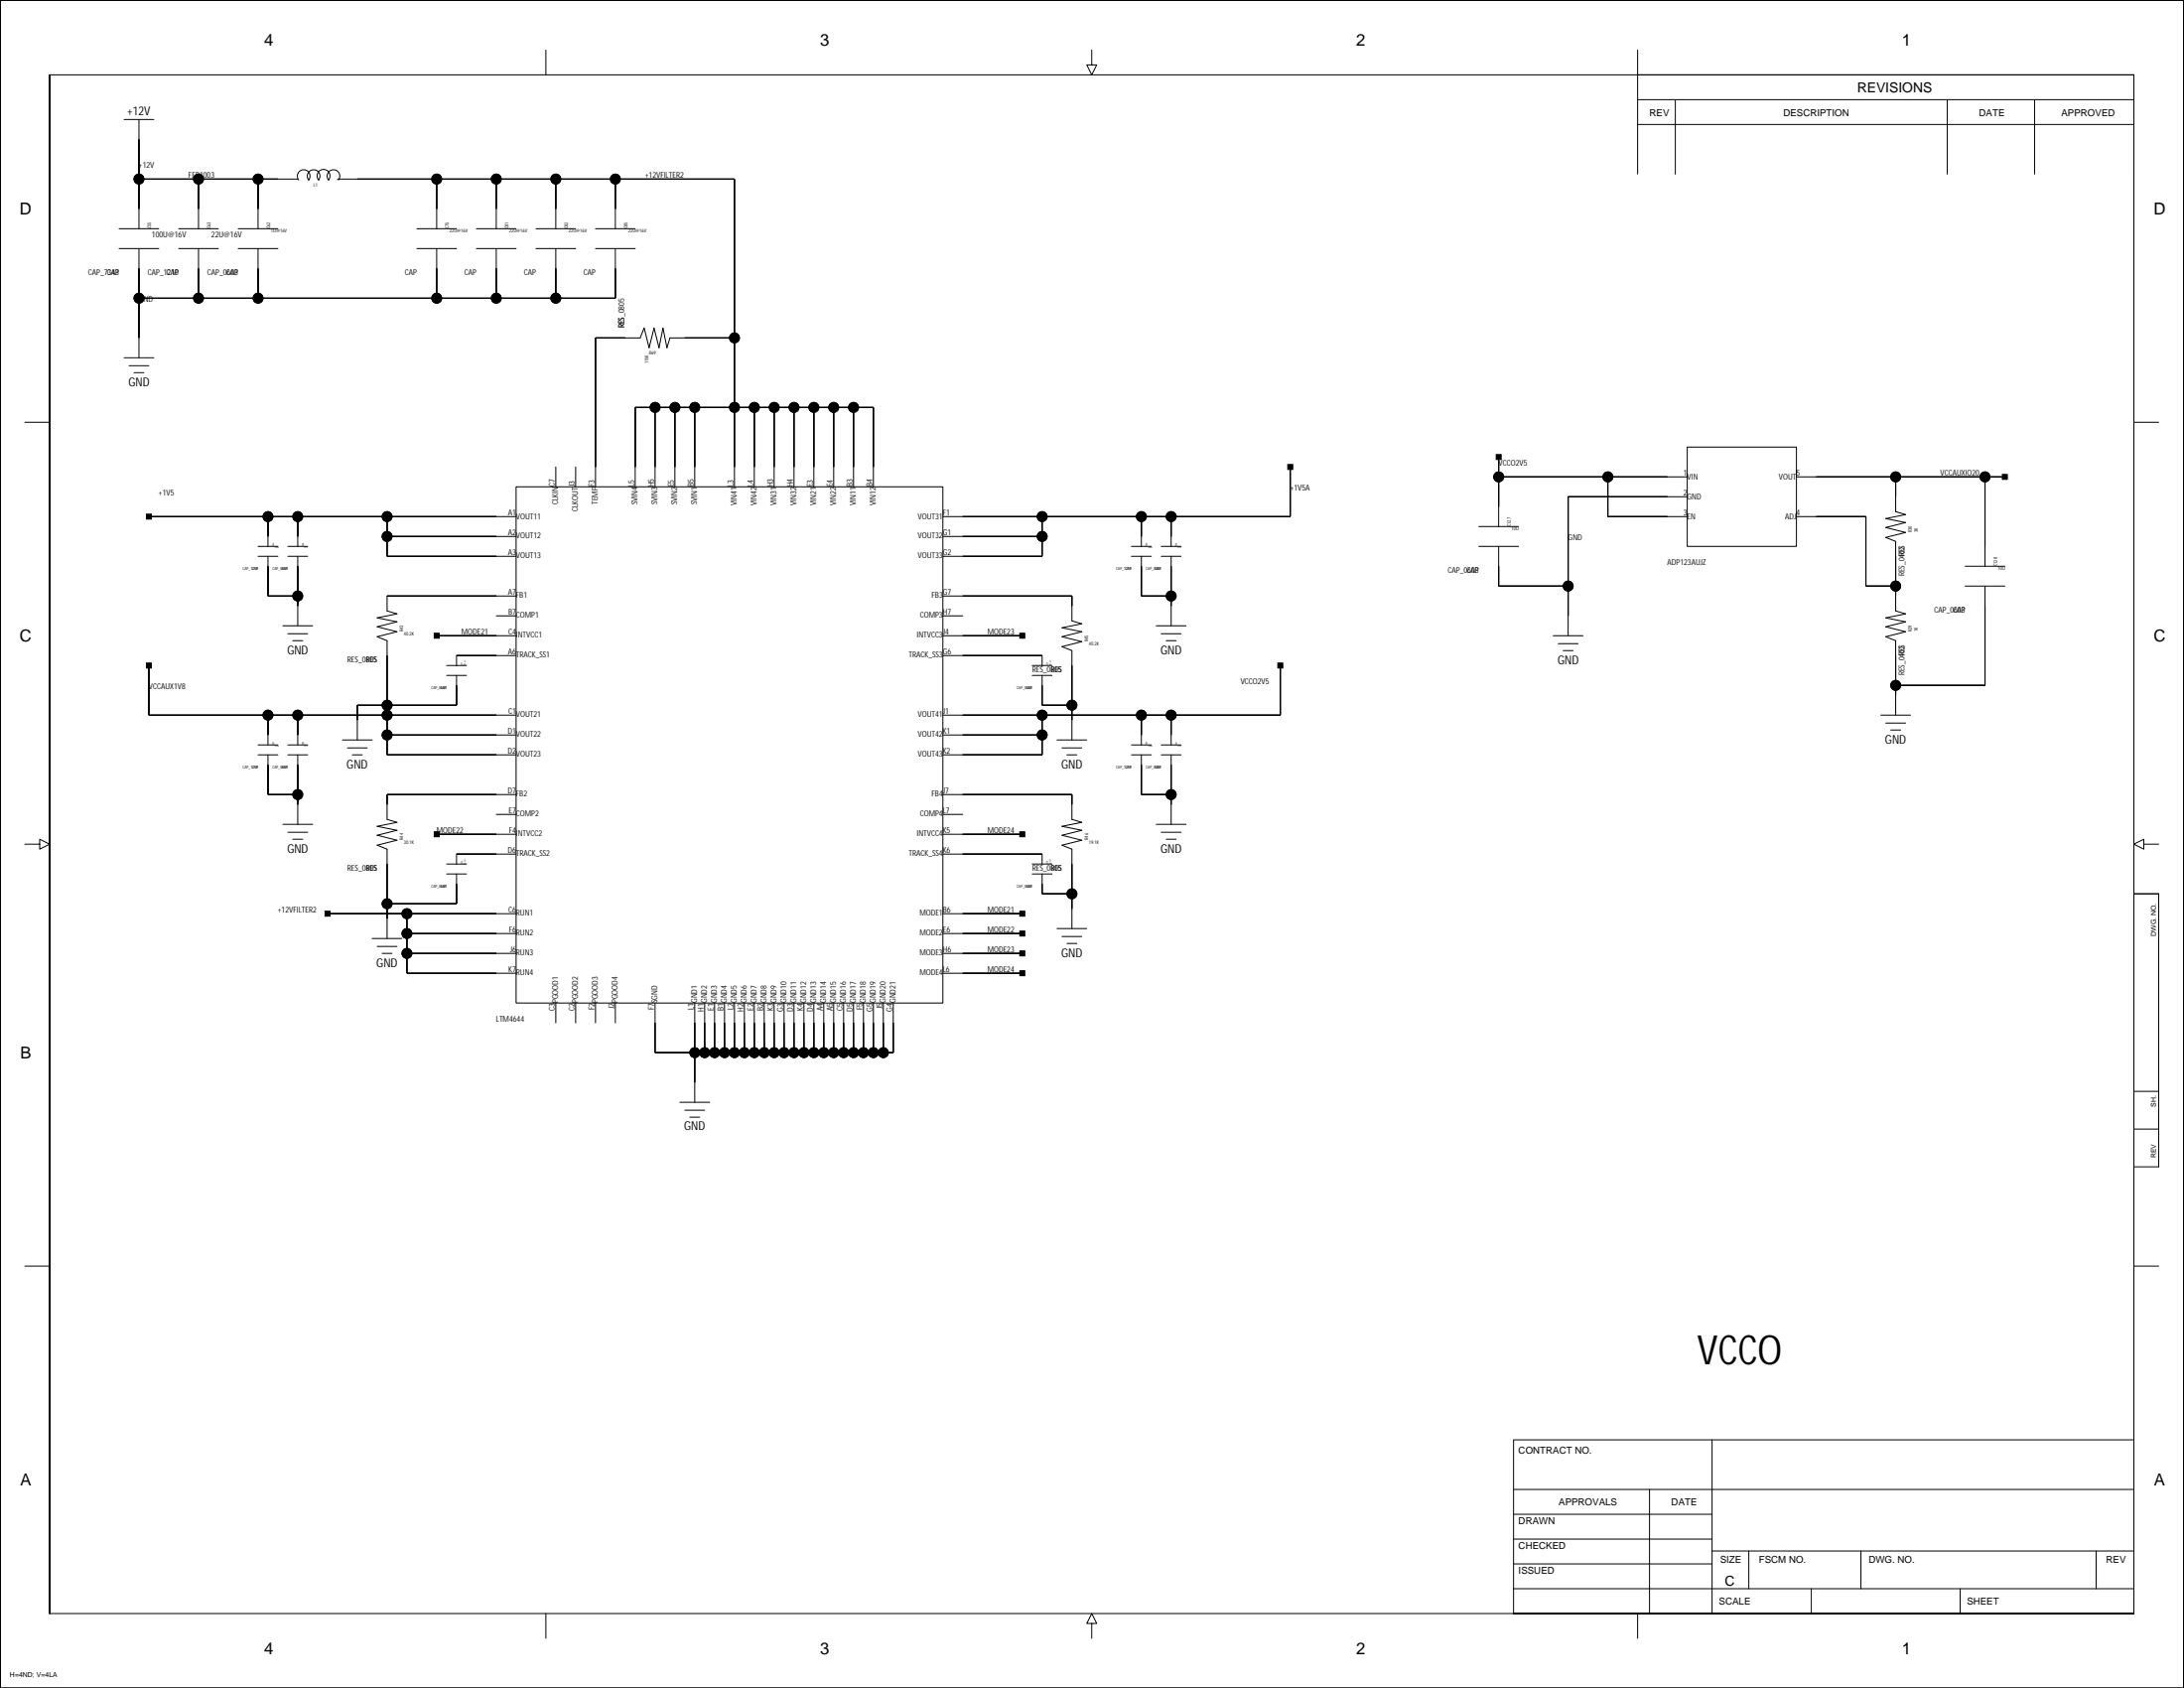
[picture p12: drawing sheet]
<svg xmlns="http://www.w3.org/2000/svg" width="559mm" height="432mm" viewBox="0 0 559 432" stroke-linecap="round" stroke-linejoin="round" font-family="sans-serif">
<g fill="none" stroke="#000" stroke-width=".25">
<path d="M0 .1h558.7v431.7h-558.7zM0 .1v431.7v-431.7h558.7v431.7h-558.7M12.7 19.1v393.7v-393.7h533.3v393.7h-533.3M139.7 12.8v6.3M279.3 12.8v3.8h-1.2l1.2 2.5 1.3-2.5h-1.3M419 19.1h127v25.4M419 12.8v31.7M31.7 30.6h7.7M35.6 30.6v27.9M419 31.8h127M419 25.5h127M428.7 25.5v19"/>
<path d="M498.2 25.5v19M520.6 25.5v19M30.5 58.5h10.1M35.6 45.8h40.6M45.7 58.5h10.2M50.8 45.8v12.7M60.9 58.5h10.2M66 45.8v12.7M76.4 46.1a1.63 1.63 0 0 1 .2-2.2 1.63 1.63 0 0 1 2.2 0 1.63 1.63 0 0 1 .2 2.2 1.63 1.63 0 0 1 .1-2.2 1.63 1.63 0 0 1 2.3 0 1.63 1.63 0 0 1 .1 2.2 1.66 1.66 0 0 1 .1-2.3 1.66 1.66 0 0 1 2.3 0 1.66 1.66 0 0 1 .2 2.3 1.63 1.63 0 0 1 .1-2.2 1.63 1.63 0 0 1 2.2 0 1.63 1.63 0 0 1 .2 2.2M86.3 45.8h101.6v78.7M106.7 58.5h10.1M111.7 45.8v12.7"/>
<path d="M121.9 58.5h10.2M127 45.8v12.7M137.1 58.5h10.2M142.2 45.8v12.7M152.4 58.5h10.1M157.4 45.8v12.7M30.5 63.6h10.1M35.6 63.6v27.9M45.7 63.6h10.2M50.8 63.6v12.7M60.9 63.6h10.2M66 63.6v12.7"/>
<path d="M106.7 63.6h10.1M111.7 63.6v12.7M121.9 63.6h10.2M127 76.3h.1M127 63.6v12.7M137.1 63.6h10.2M142.2 63.6v12.7M152.4 63.6h10.1M157.4 63.6v12.7h-121.8M31.7 91.5h7.7M33 93.5h5.1M34.3 95.3h2.5"/>
<path d="M187.9 86.4h-16.5l-.8 2.6-1-5.1-1 5.1-1.3-5.1-1.2 5.1-1.3-5.1-1 2.5h-11.4v38.1M6.3 108h6.4M142.2 119.5v5M147.3 119.5v5M167.6 104.2v20.3M172.7 104.2v20.3M177.8 104.2v20.3M193 104.2v20.3M198.1 104.2v20.3M203.2 104.2v20.3M208.2 104.2v20.3M213.3 104.2v20.3"/>
<path d="M218.4 104.2v20.3M330.1 119.5v12.6h-88.9M383.5 116.9v17.8M431.7 114.4h27.9v25.4h-27.9zM546 108h6.3M38.1 132.1h94M66 139.8h5.1M68.6 132.1v7.7M73.6 139.8h5.1M76.2 132.1v7.7M99 137.2h33.1M99 132.1v10.2h33.1"/>
<path d="M132.1 124.5h109.1v132.1h-109.1zM162.5 124.5v-20.3h61v20.3M241.2 137.2h25.4M266.6 132.1v10.2h-25.4M289.5 139.8h5.1M292 132.1v7.7M297.1 139.8h5.1M299.7 132.1v7.7M378.4 139.8h10.1M378.4 134.7h10.1M383.5 122h48.2M383.5 139.8v10.1h17.7"/>
<path d="M411.4 122v10.1h20.3M431.7 127.1h-30.5v35.5M459.6 132.1h17.8v17.8h7.6M459.6 122h53.4M485 122v8.9l2.6 .7-5.1 1.1 5.1 1-5.1 1.2 5.1 1.3-5.1 1.3 2.5 1v17.8l2.6 .7-5.1 1.1 5.1 1-5.1 1.2 5.1 1.3-5.1 1.3 2.5 1v19M507.9 122v22.8M66 142.3h5.1M68.6 142.3v10.2h7.6M73.6 142.3h5.1M76.2 142.3v17.8M127 157.5h5.1M132.1 152.5h-33.1v3.8l2.6 .7-5.1 1.1 5.1 1-5.1 1.2 5.1 1.3-5.1 1.3 2.5 1v16.5"/>
<path d="M241.2 152.5h33.1v6.3l2.5 .8-5.1 1 5.1 1-5.1 1.3 5.1 1.2-5.1 1.3 2.6 1v22.9M241.2 157.5h5.1M289.5 142.3h5.1M292 142.3v10.2h7.7M297.1 142.3h5.1M299.7 142.3v17.8M502.8 149.9h10.2M502.8 144.8h10.2M507.9 149.9v25.4h-22.9M38.1 170.2v12.7h94M72.4 160.1h7.6M73.6 162.1h5.1"/>
<path d="M74.9 163.9h2.6M111.7 162.6h20.4M114.3 172.8h5.1M114.3 170.2h5.1M116.8 172.8v7.6h-25.4v8.9M132.1 167.7h-15.3v2.5M241.2 162.6h20.4M241.2 167.7h25.4v2.5M264.1 172.8h5.1M264.1 170.2h5.1M266.6 172.8v7.6h7.7M295.8 160.1h7.7"/>
<path d="M297.1 162.1h5.1M298.4 163.9h2.5M327.6 170.2v12.7h-86.4M397.4 162.6h7.6M398.7 164.7h5.1M400 166.4h2.5M66 193.1h5.1M66 190.6h5.1M68.6 193.1v10.2h7.6M68.6 182.9v7.7M73.6 193.1h5.1M73.6 190.6h5.1"/>
<path d="M76.2 182.9v7.7M76.2 193.1v17.8M87.6 189.3h7.6M88.9 191.3h5.1M90.1 193.1h2.6M99 188h33.1M99 182.9v10.2h33.1M241.2 188h25.4M266.6 182.9v10.2h-25.4M270.4 189.3h7.7M271.7 191.3h5.1M273 193.1h2.5"/>
<path d="M289.5 193.1h5.1M289.5 190.6h5.1M292 193.1v10.2h7.7M292 182.9v7.7M297.1 193.1h5.1M297.1 190.6h5.1M299.7 182.9v7.7M299.7 193.1v17.8M481.2 182.9h7.6M482.5 185h5.1M483.8 186.7h2.5M6.3 215.9h3.9v1.3l2.5-1.3-2.5-1.2v1.2"/>
<path d="M72.4 210.9h7.6M73.6 212.9h5.1M74.9 214.7h2.6M111.7 213.4h20.4M127 208.3h5.1M132.1 203.3h-33.1v6.3l2.6 .8-5.1 1 5.1 1-5.1 1.3 5.1 1.2-5.1 1.3 2.5 1v22.9M132.1 218.5h-15.3v2.5M241.2 203.3h33.1v6.3l2.5 .8-5.1 1 5.1 1-5.1 1.3 5.1 1.2-5.1 1.3 2.6 1v20.3M241.2 208.3h5.1M241.2 213.4h20.4M241.2 218.5h25.4v2.5M295.8 210.9h7.7"/>
<path d="M297.1 212.9h5.1M298.4 214.7h2.5M548.5 215.9v1.3l-2.5-1.3 2.5-1.2v1.2h3.8M83.8 233.7h48.3M104.1 238.8h28M104.1 233.7v15.3h28M114.3 223.6h5.1M114.3 221h5.1M116.8 223.6v7.6h-17.8M241.2 233.7h20.4M241.2 238.8h20.4M264.1 223.6h5.1"/>
<path d="M264.1 221h5.1M266.6 223.6v5h7.7M270.4 237.5h7.7M271.7 239.6h5.1M546 228.6h6.3v69.9h-6.3zM546 228.6h6.3M95.2 240.1h7.6M96.5 242.1h5.1M97.8 243.9h2.5M104.1 243.9h28M142.2 256.6v5.1M147.3 256.6v5.1"/>
<path d="M152.4 256.6v5.1M157.4 256.6v5.1M167.6 256.6v12.7h60.9v-12.7M177.8 256.6v25.4M180.3 256.6v12.7M182.8 256.6v12.7M185.4 256.6v12.7M187.9 256.6v12.7M190.5 256.6v12.7M193 256.6v12.7M195.5 256.6v12.7M198.1 256.6v12.7"/>
<path d="M200.6 256.6v12.7M203.2 256.6v12.7M205.7 256.6v12.7M208.2 256.6v12.7M210.8 256.6v12.7M213.3 256.6v12.7M215.9 256.6v12.7M218.4 256.6v12.7M220.9 256.6v12.7M223.5 256.6v12.7M226 256.6v12.7M241.2 243.9h20.4"/>
<path d="M241.2 249h20.4M273 241.3h2.5M546 279.2h6.3M174 282h7.6M175.2 284h5.1M176.5 285.8h2.5M546 288.8h6.3M6.3 323.9h6.4M546 323.9h6.3M438.1 368.3v44.5M387.3 381h158.7M387.3 393.7h50.8"/>
<path d="M387.3 387.4h50.8M422.1 381v31.8M438.1 396.8h107.9M447.4 396.8v9.6M476.1 396.8v9.6M536.3 396.8v9.6M139.7 412.8v6.3M279.3 415.3h-1.2l1.2-2.5 1.3 2.5h-1.3v3.8M387.3 412.8h158.7h-158.7v-44.5h158.7v44.5M387.3 406.4h158.7M387.3 400.1h50.8M419 412.8v6.3"/>
<path d="M463.4 406.4v6.4M501.5 406.4v6.4"/>
<circle cx="35.6" cy="45.8" r="1.27"/>
<circle cx="50.8" cy="45.8" r="1.27"/>
<circle cx="66" cy="45.8" r="1.27"/>
<circle cx="111.7" cy="45.8" r="1.27"/>
<circle cx="127" cy="45.8" r="1.27"/>
<circle cx="142.2" cy="45.8" r="1.27"/>
<circle cx="157.4" cy="45.8" r="1.27"/>
<circle cx="35.6" cy="76.3" r="1.27"/>
<circle cx="50.8" cy="76.3" r="1.27"/>
<circle cx="66" cy="76.3" r="1.27"/>
<circle cx="111.7" cy="76.3" r="1.27"/>
<circle cx="127" cy="76.3" r="1.27"/>
<circle cx="142.2" cy="76.3" r="1.27"/>
<circle cx="187.9" cy="86.4" r="1.27"/>
<circle cx="167.6" cy="104.2" r="1.27"/>
<circle cx="172.7" cy="104.2" r="1.27"/>
<circle cx="177.8" cy="104.2" r="1.27"/>
<circle cx="187.9" cy="104.2" r="1.27"/>
<circle cx="193" cy="104.2" r="1.27"/>
<circle cx="198.1" cy="104.2" r="1.27"/>
<circle cx="203.2" cy="104.2" r="1.27"/>
<circle cx="208.2" cy="104.2" r="1.27"/>
<circle cx="213.3" cy="104.2" r="1.27"/>
<circle cx="218.4" cy="104.2" r="1.27"/>
<circle cx="68.6" cy="132.1" r="1.27"/>
<circle cx="76.2" cy="132.1" r="1.27"/>
<circle cx="99" cy="132.1" r="1.27"/>
<circle cx="99" cy="137.2" r="1.27"/>
<circle cx="266.6" cy="132.1" r="1.27"/>
<circle cx="266.6" cy="137.2" r="1.27"/>
<circle cx="292" cy="132.1" r="1.27"/>
<circle cx="299.7" cy="132.1" r="1.27"/>
<circle cx="383.5" cy="122" r="1.27"/>
<circle cx="411.4" cy="122" r="1.27"/>
<circle cx="485" cy="122" r="1.27"/>
<circle cx="507.9" cy="122" r="1.27"/>
<circle cx="76.2" cy="152.5" r="1.27"/>
<circle cx="299.7" cy="152.5" r="1.27"/>
<circle cx="401.2" cy="149.9" r="1.27"/>
<circle cx="485" cy="149.9" r="1.27"/>
<circle cx="485" cy="175.3" r="1.27"/>
<circle cx="68.6" cy="182.9" r="1.27"/>
<circle cx="76.2" cy="182.9" r="1.27"/>
<circle cx="99" cy="188" r="1.27"/>
<circle cx="99" cy="180.4" r="1.27"/>
<circle cx="99" cy="182.9" r="1.27"/>
<circle cx="266.6" cy="188" r="1.27"/>
<circle cx="266.6" cy="182.9" r="1.27"/>
<circle cx="274.3" cy="180.4" r="1.27"/>
<circle cx="292" cy="182.9" r="1.27"/>
<circle cx="299.7" cy="182.9" r="1.27"/>
<circle cx="76.2" cy="203.3" r="1.27"/>
<circle cx="299.7" cy="203.3" r="1.27"/>
<circle cx="99" cy="231.2" r="1.27"/>
<circle cx="104.1" cy="238.8" r="1.27"/>
<circle cx="104.1" cy="233.7" r="1.27"/>
<circle cx="274.3" cy="228.6" r="1.27"/>
<circle cx="104.1" cy="243.9" r="1.27"/>
<circle cx="177.8" cy="269.3" r="1.27"/>
<circle cx="180.3" cy="269.3" r="1.27"/>
<circle cx="182.8" cy="269.3" r="1.27"/>
<circle cx="185.4" cy="269.3" r="1.27"/>
<circle cx="187.9" cy="269.3" r="1.27"/>
<circle cx="190.5" cy="269.3" r="1.27"/>
<circle cx="193" cy="269.3" r="1.27"/>
<circle cx="195.5" cy="269.3" r="1.27"/>
<circle cx="198.1" cy="269.3" r="1.27"/>
<circle cx="200.6" cy="269.3" r="1.27"/>
<circle cx="203.2" cy="269.3" r="1.27"/>
<circle cx="205.7" cy="269.3" r="1.27"/>
<circle cx="208.2" cy="269.3" r="1.27"/>
<circle cx="210.8" cy="269.3" r="1.27"/>
<circle cx="213.3" cy="269.3" r="1.27"/>
<circle cx="215.9" cy="269.3" r="1.27"/>
<circle cx="218.4" cy="269.3" r="1.27"/>
<circle cx="220.9" cy="269.3" r="1.27"/>
<circle cx="223.5" cy="269.3" r="1.27"/>
<circle cx="226" cy="269.3" r="1.27"/>
</g>
<g fill="#000" stroke="#000" stroke-width=".25">
<path d="M35.6 35.7v10.1z" fill-rule="evenodd"/>
<path d="M35.6 45.8v7.6z" fill-rule="evenodd"/>
<path d="M35.6 45.8h15.2z" fill-rule="evenodd"/>
<path d="M50.8 45.8v7.6z" fill-rule="evenodd"/>
<path d="M66 45.8v7.6z" fill-rule="evenodd"/>
<path d="M50.8 45.8h15.2z" fill-rule="evenodd"/>
<path d="M66 45.8h5.1z" fill-rule="evenodd"/>
<path d="M91.4 45.8h5.1z" fill-rule="evenodd"/>
<path d="M111.7 45.8v7.6z" fill-rule="evenodd"/>
<path d="M96.5 45.8h15.2z" fill-rule="evenodd"/>
<path d="M127 45.8v7.6z" fill-rule="evenodd"/>
<path d="M111.7 45.8h15.3z" fill-rule="evenodd"/>
<path d="M142.2 45.8v7.6z" fill-rule="evenodd"/>
<path d="M127 45.8h15.2z" fill-rule="evenodd"/>
<path d="M157.4 45.8v7.6z" fill-rule="evenodd"/>
<path d="M142.2 45.8h15.2z" fill-rule="evenodd"/>
<path d="M157.4 45.8h30.5z" fill-rule="evenodd"/>
<path d="M187.9 45.8v40.6z" fill-rule="evenodd"/>
<path d="M35.6 68.7v7.6z" fill-rule="evenodd"/>
<path d="M35.6 76.3v10.1z" fill-rule="evenodd"/>
<path d="M50.8 68.7v7.6z" fill-rule="evenodd"/>
<path d="M35.6 76.3h15.2z" fill-rule="evenodd"/>
<path d="M66 68.7v7.6z" fill-rule="evenodd"/>
<path d="M50.8 76.3h15.2z" fill-rule="evenodd"/>
<path d="M66 76.3h30.5z" fill-rule="evenodd"/>
<path d="M96.5 76.3h15.2z" fill-rule="evenodd"/>
<path d="M111.7 68.7v7.6z" fill-rule="evenodd"/>
<path d="M111.7 76.3h15.3z" fill-rule="evenodd"/>
<path d="M127 68.7v7.6z" fill-rule="evenodd"/>
<path d="M142.2 68.7v7.6z" fill-rule="evenodd"/>
<path d="M127 76.3h15.2z" fill-rule="evenodd"/>
<path d="M157.4 68.7v7.6z" fill-rule="evenodd"/>
<path d="M142.2 76.3h15.2z" fill-rule="evenodd"/>
<path d="M152.4 86.4v33.1z" fill-rule="evenodd"/>
<path d="M152.4 86.4h7.6z" fill-rule="evenodd"/>
<path d="M187.9 86.4v17.8z" fill-rule="evenodd"/>
<path d="M175.2 86.4h12.7z" fill-rule="evenodd"/>
<path d="M162.5 104.2v15.3z" fill-rule="evenodd"/>
<path d="M167.6 104.2v15.3z" fill-rule="evenodd"/>
<path d="M162.5 104.2h5.1z" fill-rule="evenodd"/>
<path d="M172.7 104.2v15.3z" fill-rule="evenodd"/>
<path d="M167.6 104.2h5.1z" fill-rule="evenodd"/>
<path d="M177.8 104.2v15.3z" fill-rule="evenodd"/>
<path d="M172.7 104.2h5.1z" fill-rule="evenodd"/>
<path d="M187.9 104.2v15.3z" fill-rule="evenodd"/>
<path d="M177.8 104.2h10.1z" fill-rule="evenodd"/>
<path d="M193 104.2v15.3z" fill-rule="evenodd"/>
<path d="M187.9 104.2h5.1z" fill-rule="evenodd"/>
<path d="M198.1 104.2v15.3z" fill-rule="evenodd"/>
<path d="M193 104.2h5.1z" fill-rule="evenodd"/>
<path d="M203.2 104.2v15.3z" fill-rule="evenodd"/>
<path d="M198.1 104.2h5.1z" fill-rule="evenodd"/>
<path d="M208.2 104.2v15.3z" fill-rule="evenodd"/>
<path d="M203.2 104.2h5z" fill-rule="evenodd"/>
<path d="M213.3 104.2v15.3z" fill-rule="evenodd"/>
<path d="M208.2 104.2h5.1z" fill-rule="evenodd"/>
<path d="M218.4 104.2v15.3z" fill-rule="evenodd"/>
<path d="M213.3 104.2h5.1z" fill-rule="evenodd"/>
<path d="M223.5 104.2v15.3z" fill-rule="evenodd"/>
<path d="M218.4 104.2h5.1z" fill-rule="evenodd"/>
<path d="M330.1 119.5v12.6z" fill-rule="evenodd"/>
<path d="M382.8 116.3h1.3v1.2h-1.3z" fill-rule="evenodd"/>
<path d="M383.5 116.9v5.1z" fill-rule="evenodd"/>
<path d="M37.5 131.5h1.2v1.3h-1.2z" fill-rule="evenodd"/>
<path d="M68.6 132.1v5.1z" fill-rule="evenodd"/>
<path d="M38.1 132.1h30.5z" fill-rule="evenodd"/>
<path d="M76.2 132.1v5.1z" fill-rule="evenodd"/>
<path d="M68.6 132.1h7.6z" fill-rule="evenodd"/>
<path d="M76.2 132.1h22.8z" fill-rule="evenodd"/>
<path d="M99 132.1v5.1z" fill-rule="evenodd"/>
<path d="M99 137.2v5.1z" fill-rule="evenodd"/>
<path d="M99 137.2h28z" fill-rule="evenodd"/>
<path d="M99 132.1h28z" fill-rule="evenodd"/>
<path d="M266.6 137.2v5.1z" fill-rule="evenodd"/>
<path d="M246.3 137.2h20.3z" fill-rule="evenodd"/>
<path d="M266.6 132.1v5.1z" fill-rule="evenodd"/>
<path d="M246.3 132.1h20.3z" fill-rule="evenodd"/>
<path d="M266.6 132.1h25.4z" fill-rule="evenodd"/>
<path d="M292 132.1v5.1z" fill-rule="evenodd"/>
<path d="M292 132.1h7.7z" fill-rule="evenodd"/>
<path d="M299.7 132.1v5.1z" fill-rule="evenodd"/>
<path d="M329.5 118.8h1.3v1.3h-1.3z" fill-rule="evenodd"/>
<path d="M299.7 132.1h30.4z" fill-rule="evenodd"/>
<path d="M383.5 122v7.6z" fill-rule="evenodd"/>
<path d="M401.2 127.1v22.8z" fill-rule="evenodd"/>
<path d="M411.4 122v10.1z" fill-rule="evenodd"/>
<path d="M383.5 122h27.9z" fill-rule="evenodd"/>
<path d="M411.4 122h15.2z" fill-rule="evenodd"/>
<path d="M411.4 132.1h15.2z" fill-rule="evenodd"/>
<path d="M401.2 127.1h25.4z" fill-rule="evenodd"/>
<path d="M477.4 132.1v17.8z" fill-rule="evenodd"/>
<path d="M464.7 132.1h12.7z" fill-rule="evenodd"/>
<path d="M485 122v5.1z" fill-rule="evenodd"/>
<path d="M464.7 122h20.3z" fill-rule="evenodd"/>
<path d="M507.9 122v17.8z" fill-rule="evenodd"/>
<path d="M485 122h22.9z" fill-rule="evenodd"/>
<path d="M512.3 121.4h1.3v1.2h-1.3z" fill-rule="evenodd"/>
<path d="M507.9 122h5.1z" fill-rule="evenodd"/>
<path d="M68.6 144.8v7.7z" fill-rule="evenodd"/>
<path d="M76.2 152.5v2.5z" fill-rule="evenodd"/>
<path d="M68.6 152.5h7.6z" fill-rule="evenodd"/>
<path d="M76.2 144.8v7.7z" fill-rule="evenodd"/>
<path d="M99 152.5h28z" fill-rule="evenodd"/>
<path d="M99 142.3h28z" fill-rule="evenodd"/>
<path d="M246.3 142.3h20.3z" fill-rule="evenodd"/>
<path d="M246.3 152.5h28z" fill-rule="evenodd"/>
<path d="M274.3 152.5v2.5z" fill-rule="evenodd"/>
<path d="M292 144.8v7.7z" fill-rule="evenodd"/>
<path d="M299.7 144.8v7.7z" fill-rule="evenodd"/>
<path d="M292 152.5h7.7z" fill-rule="evenodd"/>
<path d="M299.7 152.5v2.5z" fill-rule="evenodd"/>
<path d="M383.5 144.8v5.1z" fill-rule="evenodd"/>
<path d="M383.5 149.9h17.7z" fill-rule="evenodd"/>
<path d="M401.2 149.9v7.6z" fill-rule="evenodd"/>
<path d="M485 149.9v2.6z" fill-rule="evenodd"/>
<path d="M485 142.3v7.6z" fill-rule="evenodd"/>
<path d="M477.4 149.9h7.6z" fill-rule="evenodd"/>
<path d="M507.9 155v20.3z" fill-rule="evenodd"/>
<path d="M37.5 169.6h1.2v1.3h-1.2z" fill-rule="evenodd"/>
<path d="M38.1 170.2v12.7z" fill-rule="evenodd"/>
<path d="M99 167.7v12.7z" fill-rule="evenodd"/>
<path d="M111.1 162h1.3v1.3h-1.3z" fill-rule="evenodd"/>
<path d="M116.8 175.3v5.1z" fill-rule="evenodd"/>
<path d="M111.7 162.6h15.3z" fill-rule="evenodd"/>
<path d="M116.8 167.7h10.2z" fill-rule="evenodd"/>
<path d="M260.9 162h1.3v1.3h-1.3z" fill-rule="evenodd"/>
<path d="M246.3 162.6h15.3z" fill-rule="evenodd"/>
<path d="M246.3 167.7h20.3z" fill-rule="evenodd"/>
<path d="M266.6 175.3v5.1z" fill-rule="evenodd"/>
<path d="M274.3 170.2v10.2z" fill-rule="evenodd"/>
<path d="M327 169.6h1.2v1.3h-1.2z" fill-rule="evenodd"/>
<path d="M327.6 170.2v12.7z" fill-rule="evenodd"/>
<path d="M485 167.7v7.6z" fill-rule="evenodd"/>
<path d="M485 175.3v2.6z" fill-rule="evenodd"/>
<path d="M485 175.3h22.9z" fill-rule="evenodd"/>
<path d="M68.6 182.9v5.1z" fill-rule="evenodd"/>
<path d="M38.1 182.9h30.5z" fill-rule="evenodd"/>
<path d="M68.6 195.6v7.7z" fill-rule="evenodd"/>
<path d="M76.2 182.9v5.1z" fill-rule="evenodd"/>
<path d="M68.6 182.9h7.6z" fill-rule="evenodd"/>
<path d="M76.2 195.6v7.7z" fill-rule="evenodd"/>
<path d="M91.4 180.4v3.8z" fill-rule="evenodd"/>
<path d="M99 188v5.1z" fill-rule="evenodd"/>
<path d="M99 182.9v5.1z" fill-rule="evenodd"/>
<path d="M76.2 182.9h22.8z" fill-rule="evenodd"/>
<path d="M91.4 180.4h7.6z" fill-rule="evenodd"/>
<path d="M99 180.4h17.8z" fill-rule="evenodd"/>
<path d="M99 193.1h28z" fill-rule="evenodd"/>
<path d="M99 188h28z" fill-rule="evenodd"/>
<path d="M99 182.9h28z" fill-rule="evenodd"/>
<path d="M266.6 182.9v5.1z" fill-rule="evenodd"/>
<path d="M246.3 193.1h20.3z" fill-rule="evenodd"/>
<path d="M266.6 188v5.1z" fill-rule="evenodd"/>
<path d="M246.3 188h20.3z" fill-rule="evenodd"/>
<path d="M246.3 182.9h20.3z" fill-rule="evenodd"/>
<path d="M274.3 180.4v3.8z" fill-rule="evenodd"/>
<path d="M266.6 180.4h7.7z" fill-rule="evenodd"/>
<path d="M292 195.6v7.7z" fill-rule="evenodd"/>
<path d="M266.6 182.9h25.4z" fill-rule="evenodd"/>
<path d="M292 182.9v5.1z" fill-rule="evenodd"/>
<path d="M299.7 195.6v7.7z" fill-rule="evenodd"/>
<path d="M299.7 182.9v5.1z" fill-rule="evenodd"/>
<path d="M292 182.9h7.7z" fill-rule="evenodd"/>
<path d="M299.7 182.9h27.9z" fill-rule="evenodd"/>
<path d="M68.6 203.3h7.6z" fill-rule="evenodd"/>
<path d="M76.2 203.3v2.5z" fill-rule="evenodd"/>
<path d="M99 203.3v2.5z" fill-rule="evenodd"/>
<path d="M111.1 212.8h1.3v1.2h-1.3z" fill-rule="evenodd"/>
<path d="M111.7 213.4h15.3z" fill-rule="evenodd"/>
<path d="M99 203.3h28z" fill-rule="evenodd"/>
<path d="M116.8 218.5h10.2z" fill-rule="evenodd"/>
<path d="M260.9 212.8h1.3v1.2h-1.3z" fill-rule="evenodd"/>
<path d="M246.3 213.4h15.3z" fill-rule="evenodd"/>
<path d="M246.3 218.5h20.3z" fill-rule="evenodd"/>
<path d="M274.3 203.3v2.5z" fill-rule="evenodd"/>
<path d="M246.3 203.3h28z" fill-rule="evenodd"/>
<path d="M299.7 203.3v2.5z" fill-rule="evenodd"/>
<path d="M292 203.3h7.7z" fill-rule="evenodd"/>
<path d="M83.2 233.1h1.2v1.3h-1.2z" fill-rule="evenodd"/>
<path d="M99 231.2v3.8z" fill-rule="evenodd"/>
<path d="M99 221v10.2z" fill-rule="evenodd"/>
<path d="M104.1 238.8v5.1z" fill-rule="evenodd"/>
<path d="M104.1 233.7v5.1z" fill-rule="evenodd"/>
<path d="M83.8 233.7h20.3z" fill-rule="evenodd"/>
<path d="M99 231.2h17.8z" fill-rule="evenodd"/>
<path d="M116.8 226.1v5.1z" fill-rule="evenodd"/>
<path d="M104.1 238.8h22.9z" fill-rule="evenodd"/>
<path d="M104.1 233.7h22.9z" fill-rule="evenodd"/>
<path d="M260.9 233.1h1.3v1.3h-1.3z" fill-rule="evenodd"/>
<path d="M260.9 238.2h1.3v1.2h-1.3z" fill-rule="evenodd"/>
<path d="M246.3 233.7h15.3z" fill-rule="evenodd"/>
<path d="M246.3 238.8h15.3z" fill-rule="evenodd"/>
<path d="M266.6 226.1v2.5z" fill-rule="evenodd"/>
<path d="M274.3 228.6v3.9z" fill-rule="evenodd"/>
<path d="M266.6 228.6h7.7z" fill-rule="evenodd"/>
<path d="M274.3 221v7.6z" fill-rule="evenodd"/>
<path d="M104.1 243.9v5.1z" fill-rule="evenodd"/>
<path d="M104.1 249h22.9z" fill-rule="evenodd"/>
<path d="M104.1 243.9h22.9z" fill-rule="evenodd"/>
<path d="M260.9 243.2h1.3v1.3h-1.3z" fill-rule="evenodd"/>
<path d="M260.9 248.3h1.3v1.3h-1.3z" fill-rule="evenodd"/>
<path d="M246.3 243.9h15.3z" fill-rule="evenodd"/>
<path d="M246.3 249h15.3z" fill-rule="evenodd"/>
<path d="M167.6 261.7v7.6z" fill-rule="evenodd"/>
<path d="M167.6 269.3h10.2z" fill-rule="evenodd"/>
<path d="M177.8 269.3v7.6z" fill-rule="evenodd"/>
<path d="M177.8 261.7v7.6z" fill-rule="evenodd"/>
<path d="M180.3 261.7v7.6z" fill-rule="evenodd"/>
<path d="M177.8 269.3h2.5z" fill-rule="evenodd"/>
<path d="M182.8 261.7v7.6z" fill-rule="evenodd"/>
<path d="M180.3 269.3h2.5z" fill-rule="evenodd"/>
<path d="M185.4 261.7v7.6z" fill-rule="evenodd"/>
<path d="M182.8 269.3h2.6z" fill-rule="evenodd"/>
<path d="M185.4 269.3h2.5z" fill-rule="evenodd"/>
<path d="M187.9 261.7v7.6z" fill-rule="evenodd"/>
<path d="M190.5 261.7v7.6z" fill-rule="evenodd"/>
<path d="M187.9 269.3h2.6z" fill-rule="evenodd"/>
<path d="M193 261.7v7.6z" fill-rule="evenodd"/>
<path d="M190.5 269.3h2.5z" fill-rule="evenodd"/>
<path d="M195.5 261.7v7.6z" fill-rule="evenodd"/>
<path d="M193 269.3h2.5z" fill-rule="evenodd"/>
<path d="M198.1 261.7v7.6z" fill-rule="evenodd"/>
<path d="M195.5 269.3h2.6z" fill-rule="evenodd"/>
<path d="M200.6 261.7v7.6z" fill-rule="evenodd"/>
<path d="M198.1 269.3h2.5z" fill-rule="evenodd"/>
<path d="M203.2 261.7v7.6z" fill-rule="evenodd"/>
<path d="M200.6 269.3h2.6z" fill-rule="evenodd"/>
<path d="M205.7 261.7v7.6z" fill-rule="evenodd"/>
<path d="M203.2 269.3h2.5z" fill-rule="evenodd"/>
<path d="M208.2 261.7v7.6z" fill-rule="evenodd"/>
<path d="M205.7 269.3h2.5z" fill-rule="evenodd"/>
<path d="M208.2 269.3h2.6z" fill-rule="evenodd"/>
<path d="M210.8 261.7v7.6z" fill-rule="evenodd"/>
<path d="M213.3 261.7v7.6z" fill-rule="evenodd"/>
<path d="M210.8 269.3h2.5z" fill-rule="evenodd"/>
<path d="M215.9 261.7v7.6z" fill-rule="evenodd"/>
<path d="M213.3 269.3h2.6z" fill-rule="evenodd"/>
<path d="M218.4 261.7v7.6z" fill-rule="evenodd"/>
<path d="M215.9 269.3h2.5z" fill-rule="evenodd"/>
<path d="M220.9 261.7v7.6z" fill-rule="evenodd"/>
<path d="M218.4 269.3h2.5z" fill-rule="evenodd"/>
<path d="M223.5 261.7v7.6z" fill-rule="evenodd"/>
<path d="M220.9 269.3h2.6z" fill-rule="evenodd"/>
<path d="M226 261.7v7.6z" fill-rule="evenodd"/>
<path d="M223.5 269.3h2.5z" fill-rule="evenodd"/>
<path d="M228.5 261.7v7.6z" fill-rule="evenodd"/>
<path d="M226 269.3h2.5z" fill-rule="evenodd"/>
<circle cx="35.6" cy="45.8" r="1.27"/>
<circle cx="50.8" cy="45.8" r="1.27"/>
<circle cx="66" cy="45.8" r="1.27"/>
<circle cx="111.7" cy="45.8" r="1.27"/>
<circle cx="127" cy="45.8" r="1.27"/>
<circle cx="142.2" cy="45.8" r="1.27"/>
<circle cx="157.4" cy="45.8" r="1.27"/>
<circle cx="35.6" cy="76.3" r="1.27"/>
<circle cx="50.8" cy="76.3" r="1.27"/>
<circle cx="66" cy="76.3" r="1.27"/>
<circle cx="111.7" cy="76.3" r="1.27"/>
<circle cx="127" cy="76.3" r="1.27"/>
<circle cx="142.2" cy="76.3" r="1.27"/>
<circle cx="187.9" cy="86.4" r="1.27"/>
<circle cx="167.6" cy="104.2" r="1.27"/>
<circle cx="172.7" cy="104.2" r="1.27"/>
<circle cx="177.8" cy="104.2" r="1.27"/>
<circle cx="187.9" cy="104.2" r="1.27"/>
<circle cx="193" cy="104.2" r="1.27"/>
<circle cx="198.1" cy="104.2" r="1.27"/>
<circle cx="203.2" cy="104.2" r="1.27"/>
<circle cx="208.2" cy="104.2" r="1.27"/>
<circle cx="213.3" cy="104.2" r="1.27"/>
<circle cx="218.4" cy="104.2" r="1.27"/>
<circle cx="68.6" cy="132.1" r="1.27"/>
<circle cx="76.2" cy="132.1" r="1.27"/>
<circle cx="99" cy="132.1" r="1.27"/>
<circle cx="99" cy="137.2" r="1.27"/>
<circle cx="266.6" cy="132.1" r="1.27"/>
<circle cx="266.6" cy="137.2" r="1.27"/>
<circle cx="292" cy="132.1" r="1.27"/>
<circle cx="299.7" cy="132.1" r="1.27"/>
<circle cx="383.5" cy="122" r="1.27"/>
<circle cx="411.4" cy="122" r="1.27"/>
<circle cx="485" cy="122" r="1.27"/>
<circle cx="507.9" cy="122" r="1.27"/>
<circle cx="76.2" cy="152.5" r="1.27"/>
<circle cx="299.7" cy="152.5" r="1.27"/>
<circle cx="401.2" cy="149.9" r="1.27"/>
<circle cx="485" cy="149.9" r="1.27"/>
<circle cx="485" cy="175.3" r="1.27"/>
<circle cx="68.6" cy="182.9" r="1.27"/>
<circle cx="76.2" cy="182.9" r="1.27"/>
<circle cx="99" cy="188" r="1.27"/>
<circle cx="99" cy="180.4" r="1.27"/>
<circle cx="99" cy="182.9" r="1.27"/>
<circle cx="266.6" cy="188" r="1.27"/>
<circle cx="266.6" cy="182.9" r="1.27"/>
<circle cx="274.3" cy="180.4" r="1.27"/>
<circle cx="292" cy="182.9" r="1.27"/>
<circle cx="299.7" cy="182.9" r="1.27"/>
<circle cx="76.2" cy="203.3" r="1.27"/>
<circle cx="299.7" cy="203.3" r="1.27"/>
<circle cx="99" cy="231.2" r="1.27"/>
<circle cx="104.1" cy="238.8" r="1.27"/>
<circle cx="104.1" cy="233.7" r="1.27"/>
<circle cx="274.3" cy="228.6" r="1.27"/>
<circle cx="104.1" cy="243.9" r="1.27"/>
<circle cx="177.8" cy="269.3" r="1.27"/>
<circle cx="180.3" cy="269.3" r="1.27"/>
<circle cx="182.8" cy="269.3" r="1.27"/>
<circle cx="185.4" cy="269.3" r="1.27"/>
<circle cx="187.9" cy="269.3" r="1.27"/>
<circle cx="190.5" cy="269.3" r="1.27"/>
<circle cx="193" cy="269.3" r="1.27"/>
<circle cx="195.5" cy="269.3" r="1.27"/>
<circle cx="198.1" cy="269.3" r="1.27"/>
<circle cx="200.6" cy="269.3" r="1.27"/>
<circle cx="203.2" cy="269.3" r="1.27"/>
<circle cx="205.7" cy="269.3" r="1.27"/>
<circle cx="208.2" cy="269.3" r="1.27"/>
<circle cx="210.8" cy="269.3" r="1.27"/>
<circle cx="213.3" cy="269.3" r="1.27"/>
<circle cx="215.9" cy="269.3" r="1.27"/>
<circle cx="218.4" cy="269.3" r="1.27"/>
<circle cx="220.9" cy="269.3" r="1.27"/>
<circle cx="223.5" cy="269.3" r="1.27"/>
<circle cx="226" cy="269.3" r="1.27"/>
</g>
<text font-size="10.4" x="434.2" y="348.9">VCCO</text>
<g font-size="4.2">
<text x="67.6" y="11.8">4</text>
<text x="209.8" y="11.8">3</text>
<text x="347" y="11.8">2</text>
<text x="486.6" y="11.8">1</text>
<text x="5.1" y="54.9">D</text>
<text x="551" y="54.9">D</text>
<text x="5.1" y="164.1">C</text>
<text x="551" y="164.1">C</text>
<text x="5.2" y="270.8">B</text>
<text x="5.2" y="380">A</text>
<text x="551.2" y="380">A</text>
<text x="67.6" y="423.2">4</text>
<text x="209.8" y="423.2">3</text>
<text x="347" y="423.2">2</text>
<text x="486.6" y="423.2">1</text>
</g>
<g font-size="3.5">
<text x="475.2" y="23.7">REVISIONS</text>
<text x="441.4" y="405.5">C</text>
</g>
<g font-size="3.1">
<text x="32.6" y="29.4">+12V</text>
<text x="32.9" y="98.7">GND</text>
<text x="73.5" y="167.3">GND</text>
<text x="297" y="167.3">GND</text>
<text x="398.5" y="169.8">GND</text>
<text x="482.3" y="190.1">GND</text>
<text x="88.7" y="196.5">GND</text>
<text x="271.6" y="196.5">GND</text>
<text x="73.5" y="218.1">GND</text>
<text x="297" y="218.1">GND</text>
<text x="271.6" y="244.7">GND</text>
<text x="96.3" y="247.3">GND</text>
<text x="175.1" y="289.2">GND</text>
</g>
<g font-size="2.5">
<text x="422.1" y="29.7">REV</text>
<text x="456.3" y="29.7">DESCRIPTION</text>
<text x="506.4" y="29.7">DATE</text>
<text x="527.4" y="29.7">APPROVED</text>
<text x="388.5" y="371.7">CONTRACT NO.</text>
<text x="388.5" y="389.8">DRAWN</text>
<text x="398.8" y="384.9">APPROVALS</text>
<text x="427.6" y="384.9">DATE</text>
<text x="388.5" y="396.1">CHECKED</text>
<text x="440.1" y="399.7">SIZE</text>
<text x="450" y="399.7">FSCM NO.</text>
<text x="478.1" y="399.7">DWG. NO.</text>
<text x="538.9" y="399.7">REV</text>
<text x="388.5" y="402.5">ISSUED</text>
<text x="439.8" y="410.3">SCALE</text>
<text x="503.3" y="410.3">SHEET</text>
</g>
<g font-size="2.1">
<text x="35.6" y="43">+12V</text>
<text x="48.2" y="45.5">FER1003</text>
<text x="165.1" y="45.5">+12VFILTER2</text>
<text x="38.9" y="60.7">100U@16V</text>
<text x="54.1" y="60.7">22U@16V</text>
<text x="22.6" y="70.4">CAP_7343</text>
<text x="27.4" y="70.4">CAP</text>
<text x="37.8" y="70.4">CAP_1210</text>
<text x="42.6" y="70.4">CAP</text>
<text x="53.1" y="70.4">CAP_0603</text>
<text x="57.9" y="70.4">CAP</text>
<text x="103.6" y="70.4">CAP</text>
<text x="118.8" y="70.4">CAP</text>
<text x="134" y="70.4">CAP</text>
<text x="149.3" y="70.4">CAP</text>
<text x="35.6" y="77.2">GND</text>
<text x="159.7" y="83.9" transform="rotate(-90 159.7 83.9)">RES_0805</text>
<text x="159.7" y="83.9" transform="rotate(-90 159.7 83.9)">RES</text>
<text x="383.5" y="119.1">VCCO2V5</text>
<text x="141.9" y="124.5" transform="rotate(-90 141.9 124.5)">C7</text>
<text x="147" y="124.5" transform="rotate(-90 147 124.5)">J3</text>
<text x="152.1" y="124.5" transform="rotate(-90 152.1 124.5)">F3</text>
<text x="162.2" y="124.5" transform="rotate(-90 162.2 124.5)">L5</text>
<text x="167.3" y="124.5" transform="rotate(-90 167.3 124.5)">H5</text>
<text x="172.4" y="124.5" transform="rotate(-90 172.4 124.5)">E5</text>
<text x="177.5" y="124.5" transform="rotate(-90 177.5 124.5)">B5</text>
<text x="187.6" y="124.5" transform="rotate(-90 187.6 124.5)">L3</text>
<text x="192.7" y="124.5" transform="rotate(-90 192.7 124.5)">L4</text>
<text x="197.8" y="124.5" transform="rotate(-90 197.8 124.5)">H3</text>
<text x="202.9" y="124.5" transform="rotate(-90 202.9 124.5)">H4</text>
<text x="207.9" y="124.5" transform="rotate(-90 207.9 124.5)">E3</text>
<text x="213" y="124.5" transform="rotate(-90 213 124.5)">E4</text>
<text x="218.1" y="124.5" transform="rotate(-90 218.1 124.5)">B3</text>
<text x="223.2" y="124.5" transform="rotate(-90 223.2 124.5)">B4</text>
<text x="330.1" y="125.5">+1V5A</text>
<text x="430.7" y="121.7">1</text>
<text x="431.7" y="122.6">VIN</text>
<text x="455.2" y="122.6">VOUT</text>
<text x="459.6" y="121.7">5</text>
<text x="496.5" y="121.7">VCCAUXIO20</text>
<text x="40.6" y="126.8">+1V5</text>
<text x="130" y="131.8">A1</text>
<text x="142.8" y="129" transform="rotate(-90 142.8 129)">CLKIN</text>
<text x="147.9" y="130.7" transform="rotate(-90 147.9 130.7)">CLKOUT</text>
<text x="152.9" y="129" transform="rotate(-90 152.9 129)">TEMP</text>
<text x="163.1" y="129.1" transform="rotate(-90 163.1 129.1)">SVIN4</text>
<text x="168.2" y="129.1" transform="rotate(-90 168.2 129.1)">SVIN3</text>
<text x="173.2" y="129.1" transform="rotate(-90 173.2 129.1)">SVIN2</text>
<text x="178.3" y="129.1" transform="rotate(-90 178.3 129.1)">SVIN1</text>
<text x="188.5" y="129.2" transform="rotate(-90 188.5 129.2)">VIN41</text>
<text x="193.6" y="129.2" transform="rotate(-90 193.6 129.2)">VIN42</text>
<text x="198.6" y="129.2" transform="rotate(-90 198.6 129.2)">VIN31</text>
<text x="203.7" y="129.2" transform="rotate(-90 203.7 129.2)">VIN32</text>
<text x="208.8" y="129.2" transform="rotate(-90 208.8 129.2)">VIN21</text>
<text x="213.9" y="129.2" transform="rotate(-90 213.9 129.2)">VIN22</text>
<text x="219" y="129.2" transform="rotate(-90 219 129.2)">VIN11</text>
<text x="224" y="129.2" transform="rotate(-90 224 129.2)">VIN12</text>
<text x="241.2" y="131.8">F1</text>
<text x="430.7" y="131.8">3</text>
<text x="430.7" y="126.8">2</text>
<text x="431.7" y="127.6">GND</text>
<text x="459.6" y="131.8">4</text>
<text x="130" y="136.9">A2</text>
<text x="132" y="132.7">VOUT11</text>
<text x="132" y="137.8">VOUT12</text>
<text x="234.9" y="132.7">VOUT31</text>
<text x="234.9" y="137.8">VOUT32</text>
<text x="241.2" y="136.9">G1</text>
<text x="431.7" y="132.7">EN</text>
<text x="456.8" y="132.7">ADJ</text>
<text x="130" y="142">A3</text>
<text x="132" y="142.9">VOUT13</text>
<text x="234.9" y="142.9">VOUT33</text>
<text x="241.2" y="142">G2</text>
<text x="401.2" y="138.2">GND</text>
<text x="487.3" y="142.3" transform="rotate(-90 487.3 142.3)">RES</text>
<text x="370.5" y="146.5">CAP_0603</text>
<text x="375.3" y="146.5">CAP</text>
<text x="426.6" y="144.5">ADP123AUJZ</text>
<text x="487.3" y="147.4" transform="rotate(-90 487.3 147.4)">RES_0402</text>
<text x="130" y="152.1">A7</text>
<text x="132" y="153">FB1</text>
<text x="238.4" y="153">FB3</text>
<text x="241.2" y="152.1">G7</text>
<text x="130.1" y="157.2">B7</text>
<text x="132" y="158.1">COMP1</text>
<text x="235.4" y="158.1">COMP3</text>
<text x="241.2" y="157.2">H7</text>
<text x="494.9" y="156.7">CAP_0603</text>
<text x="499.7" y="156.7">CAP</text>
<text x="118.1" y="162.3">MODE21</text>
<text x="130" y="167.4">A6</text>
<text x="130.1" y="162.3">C4</text>
<text x="132" y="163.2">INTVCC1</text>
<text x="234.6" y="163.2">INTVCC3</text>
<text x="241.2" y="167.4">G6</text>
<text x="241.2" y="162.3">J4</text>
<text x="252.7" y="162.3">MODE23</text>
<text x="487.3" y="167.7" transform="rotate(-90 487.3 167.7)">RES</text>
<text x="88.9" y="169.4">RES_0805</text>
<text x="93.7" y="169.4">RES</text>
<text x="132" y="168.3">TRACK_SS1</text>
<text x="232.6" y="168.3">TRACK_SS3</text>
<text x="264.1" y="171.9">RES_0805</text>
<text x="268.9" y="171.9">RES</text>
<text x="487.3" y="172.8" transform="rotate(-90 487.3 172.8)">RES_0402</text>
<text x="38.1" y="176.3">VCCAUX1V8</text>
<text x="317.4" y="175">VCCO2V5</text>
<text x="130.1" y="182.6">C1</text>
<text x="132" y="183.5">VOUT21</text>
<text x="234.9" y="183.5">VOUT41</text>
<text x="241.2" y="182.6">J1</text>
<text x="129.9" y="187.7">D1</text>
<text x="132" y="188.6">VOUT22</text>
<text x="234.9" y="188.6">VOUT42</text>
<text x="241.2" y="187.7">K1</text>
<text x="129.9" y="192.8">D2</text>
<text x="132" y="193.7">VOUT23</text>
<text x="234.9" y="193.7">VOUT43</text>
<text x="241.2" y="192.8">K2</text>
<text x="129.9" y="202.9">D7</text>
<text x="132" y="203.8">FB2</text>
<text x="238.4" y="203.8">FB4</text>
<text x="241.2" y="202.9">J7</text>
<text x="130.2" y="208">E7</text>
<text x="132" y="208.9">COMP2</text>
<text x="235.4" y="208.9">COMP4</text>
<text x="241.2" y="208">L7</text>
<text x="111.7" y="213.1">MODE22</text>
<text x="130.2" y="213.1">F4</text>
<text x="132" y="214">INTVCC2</text>
<text x="234.6" y="214">INTVCC4</text>
<text x="241.2" y="213.1">K5</text>
<text x="252.7" y="213.1">MODE24</text>
<text x="129.9" y="218.2">D6</text>
<text x="132" y="219.1">TRACK_SS2</text>
<text x="232.6" y="219.1">TRACK_SS4</text>
<text x="241.2" y="218.2">K6</text>
<text x="88.9" y="222.7">RES_0805</text>
<text x="93.7" y="222.7">RES</text>
<text x="264.1" y="222.7">RES_0805</text>
<text x="268.9" y="222.7">RES</text>
<text x="71.1" y="233.4">+12VFILTER2</text>
<text x="130.1" y="233.4">C6</text>
<text x="241.2" y="233.4">B6</text>
<text x="252.7" y="233.4">MODE21</text>
<text x="130.2" y="238.5">F6</text>
<text x="132" y="234.3">RUN1</text>
<text x="132" y="239.4">RUN2</text>
<text x="235.3" y="234.3">MODE1</text>
<text x="235.3" y="239.4">MODE2</text>
<text x="241.2" y="238.5">E6</text>
<text x="252.7" y="238.5">MODE22</text>
<text x="130.5" y="243.6">J6</text>
<text x="132" y="244.5">RUN3</text>
<text x="235.3" y="244.5">MODE3</text>
<text x="241.2" y="243.6">H6</text>
<text x="252.7" y="243.6">MODE23</text>
<text x="130.1" y="248.6">K7</text>
<text x="132" y="249.5">RUN4</text>
<text x="235.3" y="249.5">MODE4</text>
<text x="241.2" y="248.6">L6</text>
<text x="252.7" y="248.6">MODE24</text>
<text x="142.8" y="256.6" transform="rotate(-90 142.8 256.6)">PGOOD1</text>
<text x="147.9" y="256.6" transform="rotate(-90 147.9 256.6)">PGOOD2</text>
<text x="152.9" y="256.6" transform="rotate(-90 152.9 256.6)">PGOOD3</text>
<text x="158" y="256.6" transform="rotate(-90 158 256.6)">PGOOD4</text>
<text x="168.2" y="256.6" transform="rotate(-90 168.2 256.6)">SGND</text>
<text x="178.3" y="256.6" transform="rotate(-90 178.3 256.6)">GND1</text>
<text x="180.9" y="256.6" transform="rotate(-90 180.9 256.6)">GND2</text>
<text x="183.4" y="256.6" transform="rotate(-90 183.4 256.6)">GND3</text>
<text x="185.9" y="256.6" transform="rotate(-90 185.9 256.6)">GND4</text>
<text x="188.5" y="256.6" transform="rotate(-90 188.5 256.6)">GND5</text>
<text x="191" y="256.6" transform="rotate(-90 191 256.6)">GND6</text>
<text x="193.6" y="256.6" transform="rotate(-90 193.6 256.6)">GND7</text>
<text x="196.1" y="256.6" transform="rotate(-90 196.1 256.6)">GND8</text>
<text x="198.6" y="256.6" transform="rotate(-90 198.6 256.6)">GND9</text>
<text x="201.2" y="256.6" transform="rotate(-90 201.2 256.6)">GND10</text>
<text x="203.7" y="256.6" transform="rotate(-90 203.7 256.6)">GND11</text>
<text x="206.3" y="256.6" transform="rotate(-90 206.3 256.6)">GND12</text>
<text x="208.8" y="256.6" transform="rotate(-90 208.8 256.6)">GND13</text>
<text x="211.3" y="256.6" transform="rotate(-90 211.3 256.6)">GND14</text>
<text x="213.9" y="256.6" transform="rotate(-90 213.9 256.6)">GND15</text>
<text x="216.4" y="256.6" transform="rotate(-90 216.4 256.6)">GND16</text>
<text x="219" y="256.6" transform="rotate(-90 219 256.6)">GND17</text>
<text x="221.5" y="256.6" transform="rotate(-90 221.5 256.6)">GND18</text>
<text x="224" y="256.6" transform="rotate(-90 224 256.6)">GND19</text>
<text x="226.6" y="256.6" transform="rotate(-90 226.6 256.6)">GND20</text>
<text x="229.1" y="256.6" transform="rotate(-90 229.1 256.6)">GND21</text>
<text x="127" y="261.3">LTM4644</text>
<text x="141.9" y="258.6" transform="rotate(-90 141.9 258.6)">C3</text>
<text x="147" y="258.6" transform="rotate(-90 147 258.6)">C2</text>
<text x="152.1" y="258.4" transform="rotate(-90 152.1 258.4)">F2</text>
<text x="157.2" y="258.1" transform="rotate(-90 157.2 258.1)">J2</text>
<text x="167.3" y="258.4" transform="rotate(-90 167.3 258.4)">F7</text>
<text x="177.5" y="258.3" transform="rotate(-90 177.5 258.3)">L1</text>
<text x="180" y="258.7" transform="rotate(-90 180 258.7)">H1</text>
<text x="182.6" y="258.5" transform="rotate(-90 182.6 258.5)">E1</text>
<text x="185.1" y="258.6" transform="rotate(-90 185.1 258.6)">B1</text>
<text x="187.6" y="258.3" transform="rotate(-90 187.6 258.3)">L2</text>
<text x="190.2" y="258.7" transform="rotate(-90 190.2 258.7)">H2</text>
<text x="192.7" y="258.5" transform="rotate(-90 192.7 258.5)">E2</text>
<text x="195.3" y="258.6" transform="rotate(-90 195.3 258.6)">B2</text>
<text x="197.8" y="258.5" transform="rotate(-90 197.8 258.5)">K3</text>
<text x="200.3" y="258.7" transform="rotate(-90 200.3 258.7)">G3</text>
<text x="202.9" y="258.7" transform="rotate(-90 202.9 258.7)">D3</text>
<text x="205.4" y="258.5" transform="rotate(-90 205.4 258.5)">K4</text>
<text x="207.9" y="258.7" transform="rotate(-90 207.9 258.7)">D4</text>
<text x="210.5" y="258.6" transform="rotate(-90 210.5 258.6)">A4</text>
<text x="213" y="258.6" transform="rotate(-90 213 258.6)">A5</text>
<text x="215.6" y="258.6" transform="rotate(-90 215.6 258.6)">C5</text>
<text x="218.1" y="258.7" transform="rotate(-90 218.1 258.7)">D5</text>
<text x="220.6" y="258.4" transform="rotate(-90 220.6 258.4)">F5</text>
<text x="223.2" y="258.7" transform="rotate(-90 223.2 258.7)">G5</text>
<text x="225.7" y="258.1" transform="rotate(-90 225.7 258.1)">J5</text>
<text x="228.3" y="258.7" transform="rotate(-90 228.3 258.7)">G4</text>
</g>
<g font-size="1.8">
<text x="551.7" y="239.5" transform="rotate(-90 551.7 239.5)">DWG. NO.</text>
<text x="551.7" y="283.2" transform="rotate(-90 551.7 283.2)">SH.</text>
<text x="551.7" y="296.2" transform="rotate(-90 551.7 296.2)">REV</text>
<text x="2.5" y="428.9">H=4ND; V=4LA</text>
</g>
<g font-size="1.2">
<text x="80.2" y="47.6">L1</text>
<text x="38.7" y="58.5" transform="rotate(-90 38.7 58.5)">C55</text>
<text x="53.9" y="58.5" transform="rotate(-90 53.9 58.5)">C63</text>
<text x="69.2" y="58.5" transform="rotate(-90 69.2 58.5)">C62</text>
<text x="69.3" y="59.5">1U@16V</text>
<text x="114.9" y="58.5" transform="rotate(-90 114.9 58.5)">C75</text>
<text x="115" y="59.5">22U@16V</text>
<text x="130.1" y="58.5" transform="rotate(-90 130.1 58.5)">C81</text>
<text x="130.3" y="59.5">22U@16V</text>
<text x="145.3" y="58.5" transform="rotate(-90 145.3 58.5)">C82</text>
<text x="145.5" y="59.5">22U@16V</text>
<text x="160.6" y="58.5" transform="rotate(-90 160.6 58.5)">C85</text>
<text x="160.7" y="59.5">22U@16V</text>
<text x="165.9" y="93.1" transform="rotate(-90 165.9 93.1)">115K</text>
<text x="166.1" y="90.6">R69</text>
<text x="386.6" y="134.7" transform="rotate(-90 386.6 134.7)">C127</text>
<text x="386.8" y="135.7">10U</text>
<text x="489.2" y="136.2" transform="rotate(-90 489.2 136.2)">R30</text>
<text x="490.7" y="136.2" transform="rotate(-90 490.7 136.2)">3K</text>
<text x="511" y="144.8" transform="rotate(-90 511 144.8)">C128</text>
<text x="511.2" y="145.9">10U</text>
<text x="103.2" y="161.6" transform="rotate(-90 103.2 161.6)">R43</text>
<text x="489.2" y="161.6" transform="rotate(-90 489.2 161.6)">R29</text>
<text x="490.7" y="161.6" transform="rotate(-90 490.7 161.6)">1K</text>
<text x="103.4" y="162.6">40.2K</text>
<text x="278.4" y="164.1" transform="rotate(-90 278.4 164.1)">R45</text>
<text x="278.6" y="165.2">40.2K</text>
<text x="103.2" y="214.9" transform="rotate(-90 103.2 214.9)">R44</text>
<text x="103.4" y="216">30.1K</text>
<text x="278.4" y="214.9" transform="rotate(-90 278.4 214.9)">R46</text>
<text x="278.6" y="216">19.1K</text>
</g>
<g font-size="1">
<text x="62.1" y="145.7">CAP_1210</text>
<text x="64.5" y="145.7">CAP</text>
<text x="69.7" y="145.7">CAP_0805</text>
<text x="72.1" y="145.7">CAP</text>
<text x="285.6" y="145.7">CAP_1210</text>
<text x="288" y="145.7">CAP</text>
<text x="293.2" y="145.7">CAP_0805</text>
<text x="295.6" y="145.7">CAP</text>
<text x="110.3" y="176.2">CAP_0603</text>
<text x="112.7" y="176.2">CAP</text>
<text x="260.2" y="176.2">CAP_0603</text>
<text x="262.6" y="176.2">CAP</text>
<text x="62.1" y="196.5">CAP_1210</text>
<text x="64.5" y="196.5">CAP</text>
<text x="69.7" y="196.5">CAP_0805</text>
<text x="72.1" y="196.5">CAP</text>
<text x="285.6" y="196.5">CAP_1210</text>
<text x="288" y="196.5">CAP</text>
<text x="293.2" y="196.5">CAP_0805</text>
<text x="295.6" y="196.5">CAP</text>
<text x="110.3" y="227">CAP_0603</text>
<text x="112.7" y="227">CAP</text>
<text x="260.2" y="227">CAP_0603</text>
<text x="262.6" y="227">CAP</text>
</g>
<g font-size=".6">
<text x="70.1" y="139.8" transform="rotate(-90 70.1 139.8)">C46</text>
<text x="70.2" y="140.3">100U</text>
<text x="77.7" y="139.8" transform="rotate(-90 77.7 139.8)">C88</text>
<text x="77.8" y="140.3">47U</text>
<text x="293.6" y="139.8" transform="rotate(-90 293.6 139.8)">C48</text>
<text x="293.7" y="140.3">100U</text>
<text x="301.2" y="139.8" transform="rotate(-90 301.2 139.8)">C90</text>
<text x="301.3" y="140.3">47U</text>
<text x="118.4" y="170.2" transform="rotate(-90 118.4 170.2)">C71</text>
<text x="119.1" y="170.2" transform="rotate(-90 119.1 170.2)">0.1U</text>
<text x="268.2" y="170.2" transform="rotate(-90 268.2 170.2)">C73</text>
<text x="269" y="170.2" transform="rotate(-90 269 170.2)">0.1U</text>
<text x="70.1" y="190.6" transform="rotate(-90 70.1 190.6)">C47</text>
<text x="70.2" y="191.1">100U</text>
<text x="77.7" y="190.6" transform="rotate(-90 77.7 190.6)">C89</text>
<text x="77.8" y="191.1">47U</text>
<text x="293.6" y="190.6" transform="rotate(-90 293.6 190.6)">C49</text>
<text x="293.7" y="191.1">100U</text>
<text x="301.2" y="190.6" transform="rotate(-90 301.2 190.6)">C91</text>
<text x="301.3" y="191.1">47U</text>
<text x="118.4" y="221" transform="rotate(-90 118.4 221)">C72</text>
<text x="119.1" y="221" transform="rotate(-90 119.1 221)">0.1U</text>
<text x="268.2" y="221" transform="rotate(-90 268.2 221)">C74</text>
<text x="269" y="221" transform="rotate(-90 269 221)">0.1U</text>
</g>
</svg>
